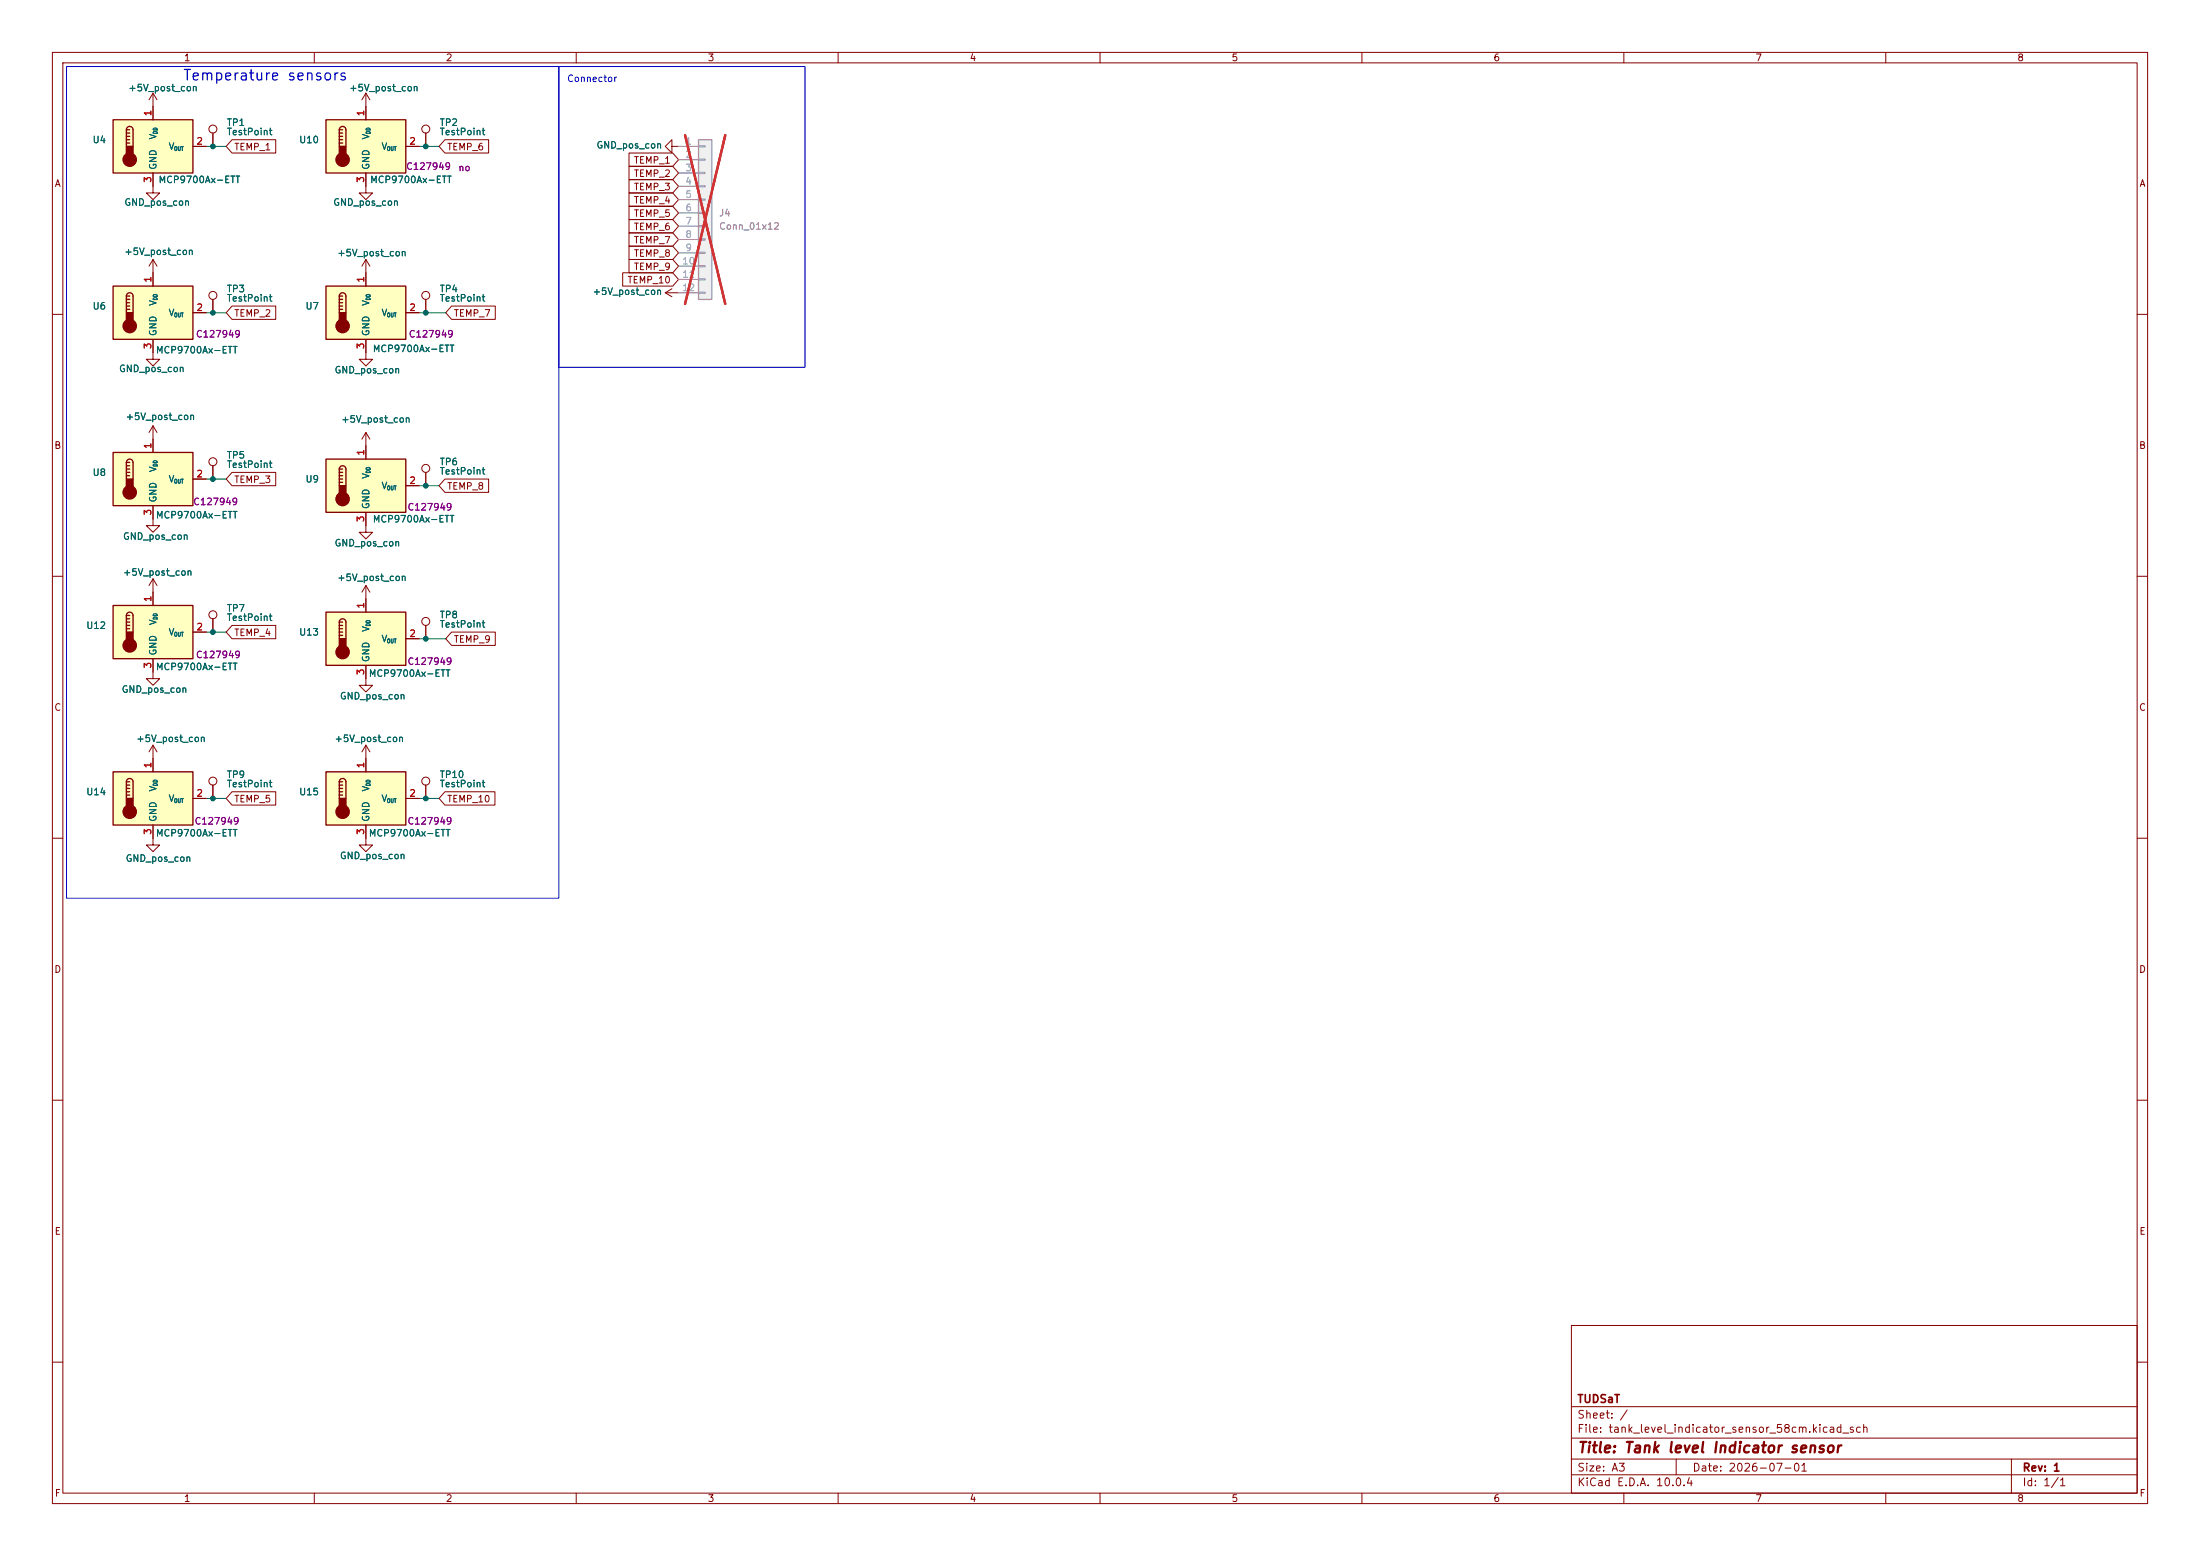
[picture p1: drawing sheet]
<svg xmlns="http://www.w3.org/2000/svg" width="420mm" height="297mm" viewBox="0 0 420 297" stroke-linecap="round" stroke-linejoin="round" font-family="sans-serif">
<g fill="none" stroke="#840000" stroke-width=".19">
<path d="M10 10h400v277h-400zM12 12h396v273h-396zM60 10v2M110 10v2M160 10v2M210 10v2M260 10v2M310 10v2M360 10v2M81.3 57.2v2.5M10 60h2M408 60h2"/>
<path d="M40.6 88.9v2.5M10 110h2M69.8 100.3v1.3h-1.2l1.2 1.3 1.3-1.3h-1.3M408 110h2M10 160h2M408 160h2M10 210h2M408 210h2M300 253h108v32h-108zM10 260h2M300 278.5h108M300 274.5h108"/>
<path d="M300 268.5h108M320 278.5v3M384 278.5v6.5M408 260h2M60 285v2M110 285v2M160 285v2M210 285v2M260 285v2M300 281.5h108M310 285v2M360 285v2"/>
<circle cx="81.3" cy="56.4" r=".76"/>
<circle cx="40.6" cy="88.1" r=".76"/>
</g>
<path d="M21.6 115.6h15.2v10.1h-15.2z" fill="#ffffc2"/>
<path d="M21.6 115.6h15.2v10.1h-15.2zM24.1 117.5a.64 .64 0 0 1 .7-.7 .64 .64 0 0 1 .6 .7v3.2M24.1 117.5v3.2M24.1 117.5h.7M24.1 118.1h.7M24.1 118.7h.7M24.1 119.4h.7M24.1 120h.7" fill="none" stroke="#840000" stroke-width=".25"/>
<g fill="#840000" stroke="#840000" stroke-width=".25">
<path d="M24.1 120.7h1.3v1.9h-1.3z"/>
<circle cx="24.8" cy="123.2" r="1.27"/>
</g>
<path d="M29.2 113v2.6M29.2 125.7v2.6M36.8 120.7h2.6" fill="none" stroke="#840000" stroke-width=".19"/>
<path d="M62.2 147.3h15.3v10.2h-15.3z" fill="#ffffc2"/>
<path d="M62.2 147.3h15.3v10.2h-15.3zM64.8 149.2a.64 .64 0 0 1 .6-.6 .64 .64 0 0 1 .6 .6v3.2M64.8 149.2v3.2M64.8 149.2h.6M64.8 149.9h.6M64.8 150.5h.6M64.8 151.1h.6M64.8 151.8h.6" fill="none" stroke="#840000" stroke-width=".25"/>
<g fill="#840000" stroke="#840000" stroke-width=".25">
<path d="M64.8 152.4h1.2v1.9h-1.2z"/>
<circle cx="65.4" cy="154.9" r="1.27"/>
</g>
<g fill="none" stroke="#840000" stroke-width=".19">
<path d="M40.6 57.2v2.5M29.2 99.1v1.2h-1.3l1.3 1.3 1.3-1.3h-1.3M81.3 90.2v2.5M29.2 110.5v2.5M29.2 110.5l-.8 1.3M29.2 110.5l.8 1.3M40.6 118.1v2.6M69.8 111.8v2.5M69.8 111.8l-.7 1.2M69.8 111.8l.8 1.2M69.8 129.5v1.3h-1.2l1.2 1.3 1.3-1.3h-1.3M29.2 142.2l-.8 1.3"/>
<path d="M29.2 142.2l.8 1.3M29.2 142.2v2.6M40.6 149.9v2.5M69.8 157.5v3.8h-1.2l1.2 1.3 1.3-1.3h-1.3M69.8 142.2v5.1M69.8 142.2l-.7 1.3M69.8 142.2l.8 1.3M77.5 152.4h2.5M81.3 149.9v2.5M29.2 160v1.3h-1.3l1.3 1.3 1.3-1.3h-1.3"/>
<circle cx="40.6" cy="56.4" r=".76"/>
<circle cx="81.3" cy="89.4" r=".76"/>
<circle cx="40.6" cy="117.3" r=".76"/>
<circle cx="40.6" cy="149.1" r=".76"/>
<circle cx="81.3" cy="149.1" r=".76"/>
</g>
<path d="M62.2 116.8h15.3v10.2h-15.3z" fill="#ffffc2"/>
<path d="M62.2 116.8h15.3v10.2h-15.3zM64.8 118.7a.64 .64 0 0 1 .6-.6 .64 .64 0 0 1 .6 .6v3.2M64.8 118.7v3.2M64.8 118.7h.6M64.8 119.4h.6M64.8 120h.6M64.8 120.7h.6M64.8 121.3h.6" fill="none" stroke="#840000" stroke-width=".25"/>
<g fill="#840000" stroke="#840000" stroke-width=".25">
<path d="M64.8 121.9h1.2v1.9h-1.2z"/>
<circle cx="65.4" cy="124.5" r="1.27"/>
</g>
<path d="M29.2 49.5l-.8 1.3M29.2 49.5l.8 1.3M29.2 49.5v2.6M69.8 114.3v2.5M69.8 127v2.5M77.5 121.9h2.5" fill="none" stroke="#840000" stroke-width=".19"/>
<path d="M21.6 22.9h15.2v10.1h-15.2z" fill="#ffffc2"/>
<path d="M21.6 22.9h15.2v10.1h-15.2zM24.1 24.8a.64 .64 0 0 1 .7-.7 .64 .64 0 0 1 .6 .7v3.1M24.1 24.8v3.1M24.1 24.8h.7M24.1 25.4h.7M24.1 26h.7M24.1 26.7h.7M24.1 27.3h.7" fill="none" stroke="#840000" stroke-width=".25"/>
<g fill="#840000" stroke="#840000" stroke-width=".25">
<path d="M24.1 27.9h1.3v1.9h-1.3z"/>
<circle cx="24.8" cy="30.5" r="1.27"/>
</g>
<g fill="none" stroke="#840000" stroke-width=".19">
<path d="M29.2 17.8v5.1M29.2 17.8l-.8 1.3M29.2 17.8l.8 1.3M29.2 33v3.8h-1.3l1.3 1.3 1.3-1.3h-1.3M36.8 27.9h2.6M29.2 67.3v1.3h-1.3l1.3 1.3 1.3-1.3h-1.3M29.2 81.3v2.5M29.2 81.3l-.8 1.3M29.2 81.3l.8 1.3M81.3 119.4v2.5"/>
<circle cx="81.3" cy="118.6" r=".76"/>
</g>
<path d="M21.6 54.6h15.2v10.2h-15.2z" fill="#ffffc2"/>
<path d="M21.6 54.6h15.2v10.2h-15.2zM24.1 56.5a.64 .64 0 0 1 .7-.6 .64 .64 0 0 1 .6 .6v3.2M24.1 56.5v3.2M24.1 56.5h.7M24.1 57.2h.7M24.1 57.8h.7M24.1 58.4h.7M24.1 59.1h.7" fill="none" stroke="#840000" stroke-width=".25"/>
<g fill="#840000" stroke="#840000" stroke-width=".25">
<path d="M24.1 59.7h1.3v1.9h-1.3z"/>
<circle cx="24.8" cy="62.2" r="1.27"/>
</g>
<g fill="none" stroke="#840000" stroke-width=".19">
<path d="M69.8 17.8l-.7 1.3M69.8 17.8l.8 1.3M69.8 17.8v2.5M69.8 35.6v1.2h-1.2l1.2 1.3 1.3-1.3h-1.3M81.3 25.4v2.5M29.2 52.1v2.5M36.8 59.7h2.6M127 55.9l1.3 .7M127 55.9h2.5M128.3 55.1l-1.3 .8M29.2 64.8v2.5M29.2 128.3v1.2h-1.3l1.3 1.3 1.3-1.3h-1.3"/>
<circle cx="81.3" cy="24.6" r=".76"/>
</g>
<path d="M62.2 22.9h15.3v10.1h-15.3z" fill="#ffffc2"/>
<path d="M62.2 22.9h15.3v10.1h-15.3zM64.8 24.8a.64 .64 0 0 1 .6-.7 .64 .64 0 0 1 .6 .7v3.1M64.8 24.8v3.1M64.8 24.8h.6M64.8 25.4h.6M64.8 26h.6M64.8 26.7h.6M64.8 27.3h.6" fill="none" stroke="#840000" stroke-width=".25"/>
<g fill="#840000" stroke="#840000" stroke-width=".25">
<path d="M64.8 27.9h1.2v1.9h-1.2z"/>
<circle cx="65.4" cy="30.5" r="1.27"/>
</g>
<path d="M69.8 20.3v2.6M69.8 33v2.6M77.5 27.9h2.5M128.3 27.9v1.3l-1.3-1.3 1.3-1.2v1.2h1.2" fill="none" stroke="#840000" stroke-width=".19"/>
<path d="M133.3 26.7h2.6v30.5h-2.6z" fill="#f0f0f0"/>
<path d="M133.3 26.7h2.6v30.5h-2.6z" fill="none" stroke="#a1a1a1" stroke-width=".25"/>
<g fill="none" stroke="#a1a1a1" stroke-width=".19">
<path d="M129.5 27.9h3.8M129.5 30.5h3.8M129.5 33h3.8M129.5 35.6h3.8M129.5 38.1h3.8M133.3 27.8h1.3v.3h-1.3zM133.3 30.4h1.3v.2h-1.3zM133.3 32.9h1.3v.2h-1.3zM133.3 35.4h1.3v.3h-1.3zM133.3 38h1.3v.2h-1.3zM129.5 40.6h3.8M129.5 43.2h3.8"/>
<path d="M129.5 45.7h3.8M129.5 48.3h3.8M129.5 50.8h3.8M129.5 53.3h3.8M129.5 55.9h3.8M133.3 40.5h1.3v.3h-1.3zM133.3 43.1h1.3v.2h-1.3zM133.3 45.6h1.3v.2h-1.3zM133.3 48.1h1.3v.3h-1.3zM133.3 50.7h1.3v.2h-1.3zM133.3 53.2h1.3v.3h-1.3zM133.3 55.8h1.3v.2h-1.3z"/>
</g>
<path d="M130.8 25.8l7.7 32.2M138.5 25.8l-7.7 32.2" fill="none" stroke="#e12e31" stroke-width=".46"/>
<path d="M62.2 54.6h15.3v10.2h-15.3z" fill="#ffffc2"/>
<path d="M62.2 54.6h15.3v10.2h-15.3zM64.8 56.5a.64 .64 0 0 1 .6-.6 .64 .64 0 0 1 .6 .6v3.2M64.8 56.5v3.2M64.8 56.5h.6M64.8 57.2h.6M64.8 57.8h.6M64.8 58.4h.6M64.8 59.1h.6" fill="none" stroke="#840000" stroke-width=".25"/>
<g fill="#840000" stroke="#840000" stroke-width=".25">
<path d="M64.8 59.7h1.2v1.9h-1.2z"/>
<circle cx="65.4" cy="62.2" r="1.27"/>
</g>
<path d="M69.8 52.1v2.5M77.5 59.7h2.5M69.8 64.8v2.5" fill="none" stroke="#840000" stroke-width=".19"/>
<path d="M21.6 86.4h15.2v10.1h-15.2z" fill="#ffffc2"/>
<path d="M21.6 86.4h15.2v10.1h-15.2zM24.1 88.3a.64 .64 0 0 1 .7-.7 .64 .64 0 0 1 .6 .7v3.1M24.1 88.3v3.1M24.1 88.3h.7M24.1 88.9h.7M24.1 89.5h.7M24.1 90.2h.7M24.1 90.8h.7" fill="none" stroke="#840000" stroke-width=".25"/>
<g fill="#840000" stroke="#840000" stroke-width=".25">
<path d="M24.1 91.4h1.3v1.9h-1.3z"/>
<circle cx="24.8" cy="94" r="1.27"/>
</g>
<g fill="none" stroke="#840000" stroke-width=".19">
<path d="M40.6 25.4v2.5M69.8 49.5l-.7 1.3M69.8 49.5l.8 1.3M69.8 49.5v2.6M29.2 83.8v2.6M29.2 96.5v2.6M36.8 91.4h2.6M69.8 82.6v2.5M69.8 82.6l-.7 1.2M69.8 82.6l.8 1.2"/>
<circle cx="40.6" cy="24.6" r=".76"/>
</g>
<path d="M21.6 147.3h15.2v10.2h-15.2z" fill="#ffffc2"/>
<path d="M21.6 147.3h15.2v10.2h-15.2zM24.1 149.2a.64 .64 0 0 1 .7-.6 .64 .64 0 0 1 .6 .6v3.2M24.1 149.2v3.2M24.1 149.2h.7M24.1 149.9h.7M24.1 150.5h.7M24.1 151.1h.7M24.1 151.8h.7" fill="none" stroke="#840000" stroke-width=".25"/>
<g fill="#840000" stroke="#840000" stroke-width=".25">
<path d="M24.1 152.4h1.3v1.9h-1.3z"/>
<circle cx="24.8" cy="154.9" r="1.27"/>
</g>
<path d="M69.8 67.3v1.3h-1.2l1.2 1.3 1.3-1.3h-1.3M29.2 144.8v2.5M29.2 157.5v2.5M36.8 152.4h2.6" fill="none" stroke="#840000" stroke-width=".19"/>
<path d="M62.2 87.6h15.3v10.2h-15.3z" fill="#ffffc2"/>
<path d="M62.2 87.6h15.3v10.2h-15.3zM64.8 89.5a.64 .64 0 0 1 .6-.6 .64 .64 0 0 1 .6 .6v3.2M64.8 89.5v3.2M64.8 89.5h.6M64.8 90.2h.6M64.8 90.8h.6M64.8 91.4h.6M64.8 92.1h.6" fill="none" stroke="#840000" stroke-width=".25"/>
<g fill="#840000" stroke="#840000" stroke-width=".25">
<path d="M64.8 92.7h1.2v1.9h-1.2z"/>
<circle cx="65.4" cy="95.2" r="1.27"/>
</g>
<g fill="none" stroke="#840000" stroke-width=".19">
<path d="M29.2 20.3v2.6M29.2 33v2.6M36.8 27.9h2.6M40.6 25.4v2.5M44.3 26.7h8.3v2.5h-8.3l-1.1-1.3zM69.8 20.3v2.6M69.8 33v2.6M77.5 27.9h2.5M81.3 25.4v2.5M84.9 26.7h8.4v2.5h-8.4l-1.1-1.3zM120.1 39.4h8.3l1.1 1.2-1.1 1.3h-8.3zM120.1 36.8h8.3l1.1 1.3-1.1 1.3h-8.3z"/>
<path d="M120.1 31.7h8.3l1.1 1.3-1.1 1.3h-8.3zM120.1 29.2h8.3l1.1 1.3-1.1 1.3h-8.3zM120.1 34.3h8.3l1.1 1.3-1.1 1.2h-8.3zM29.2 52.1v2.5M36.8 59.7h2.6M40.6 57.2v2.5M44.3 58.4h8.3v2.6h-8.3l-1.1-1.3zM69.8 52.1v2.5M77.5 59.7h2.5M81.3 57.2v2.5M86.2 58.4h8.4v2.6h-8.4l-1.1-1.3zM118.9 52.1h9.5l1.1 1.2-1.1 1.3h-9.5z"/>
<path d="M120.1 41.9h8.3l1.1 1.3-1.1 1.3h-8.3zM120.1 44.4h8.3l1.1 1.3-1.1 1.3h-8.3zM120.1 49.5h8.3l1.1 1.3-1.1 1.3h-8.3zM120.1 47h8.3l1.1 1.3-1.1 1.2h-8.3zM29.2 64.8v2.5M69.8 64.8v2.5M29.2 83.8v2.6M29.2 96.5v2.6M36.8 91.4h2.6M40.6 88.9v2.5M44.3 90.2h8.3v2.5h-8.3l-1.1-1.3zM69.8 85.1v2.5"/>
<path d="M69.8 97.8v2.5M77.5 92.7h2.5M81.3 90.2v2.5M84.9 91.4h8.4v2.6h-8.4l-1.1-1.3zM29.2 113v2.6M40.6 118.1v2.6M44.3 119.4h8.3v2.5h-8.3l-1.1-1.2zM69.8 114.3v2.5M81.3 119.4v2.5M29.2 125.7v2.6M36.8 120.7h2.6M69.8 127v2.5"/>
<path d="M77.5 121.9h2.5M86.2 120.6h8.4v2.6h-8.4l-1.1-1.3zM29.2 144.8v2.5M29.2 157.5v2.5M36.8 152.4h2.6M40.6 149.9v2.5M44.3 151.1h8.3v2.6h-8.3l-1.1-1.3zM69.8 144.8v2.5M69.8 157.5v2.5M77.5 152.4h2.5M81.3 149.9v2.5M84.9 151.1h9.6v2.6h-9.6l-1.1-1.3z"/>
</g>
<path d="M39.4 27.9h3.8M80 27.9h3.8M39.4 59.7h3.8M80 59.7h5.1M39.4 91.4h3.8M80 92.7h3.8M39.4 120.7h3.8M80 121.9h5.1M39.4 152.4h3.8M80 152.4h3.8" fill="none" stroke="#009600" stroke-width=".19"/>
<path d="M12.7 12.7h94v158.8h-94zM106.7 12.7h47v57.4h-47z" fill="none" stroke="#0000c2" stroke-width=".19"/>
<path d="M129.5 27.9h3.8M129.5 30.5h3.8M129.5 33h3.8M129.5 35.6h3.8M129.5 38.1h3.8M129.5 40.6h3.8M129.5 43.2h3.8M129.5 45.7h3.8M129.5 48.3h3.8M129.5 50.8h3.8M129.5 53.3h3.8M129.5 55.9h3.8" fill="none" stroke="#a1a1a1" stroke-width=".19"/>
<path d="M130.8 25.8l7.7 32.2M138.5 25.8l-7.7 32.2" fill="none" stroke="#e12e31" stroke-width=".46"/>
<g fill="#009600" stroke="#009600" stroke-width=".19">
<circle cx="40.6" cy="27.9" r=".46"/>
<circle cx="81.3" cy="27.9" r=".46"/>
<circle cx="81.3" cy="59.7" r=".46"/>
<circle cx="40.6" cy="91.4" r=".46"/>
<circle cx="40.6" cy="120.7" r=".46"/>
<circle cx="40.6" cy="152.4" r=".46"/>
<circle cx="81.3" cy="152.4" r=".46"/>
<circle cx="81.3" cy="92.7" r=".46"/>
<circle cx="81.3" cy="121.9" r=".46"/>
<circle cx="40.6" cy="59.7" r=".46"/>
</g>
<text font-size="2" fill="#0000c2" x="34.8" y="15.9">Temperature sensors</text>
<text font-size="2" fill="#840000" x="301" y="277.8">Title: Tank level Indicator sensor</text>
<g font-size="1.5" fill="#840000">
<text x="301" y="268.1">TUDSaT</text>
<text x="301" y="273.8">File: tank_level_indicator_sensor_58cm.kicad_sch</text>
<text x="301" y="271.1">Sheet: /</text>
<text x="301" y="281.2">Size: A3</text>
<text x="323" y="281.2">Date: 2026-07-01</text>
<text x="386" y="281.2">Rev: 1</text>
<text x="301" y="284">KiCad E.D.A. 10.0.4</text>
<text x="386" y="284">Id: 1/1</text>
</g>
<g font-size="1.3" fill="#840000">
<text x="35" y="12">1</text>
<text x="85" y="12">2</text>
<text x="135" y="12">3</text>
<text x="185" y="12">4</text>
<text x="235" y="12">5</text>
<text x="285" y="12">6</text>
<text x="335" y="12">7</text>
<text x="385" y="12">8</text>
<text x="44.6" y="29">TEMP_1</text>
<text x="85.2" y="29">TEMP_6</text>
<text x="10.3" y="36">A</text>
<text x="120.9" y="34.1">TEMP_2</text>
<text x="120.9" y="31.5">TEMP_1</text>
<text x="408.3" y="36">A</text>
<text x="120.9" y="41.7">TEMP_5</text>
<text x="120.9" y="39.2">TEMP_4</text>
<text x="120.9" y="36.6">TEMP_3</text>
<text x="120.9" y="44.2">TEMP_6</text>
<text x="120.9" y="46.8">TEMP_7</text>
<text x="120.9" y="51.9">TEMP_9</text>
<text x="120.9" y="49.3">TEMP_8</text>
<text x="119.7" y="54.4">TEMP_10</text>
<text x="44.6" y="60.8">TEMP_2</text>
<text x="86.5" y="60.8">TEMP_7</text>
<text x="10.3" y="86">B</text>
<text x="408.2" y="86">B</text>
<text x="44.6" y="92.5">TEMP_3</text>
<text x="85.2" y="93.8">TEMP_8</text>
<text x="44.6" y="121.7">TEMP_4</text>
<text x="86.5" y="123">TEMP_9</text>
<text x="10.3" y="136">C</text>
<text x="408.2" y="136">C</text>
<text x="44.6" y="153.5">TEMP_5</text>
<text x="85.2" y="153.5">TEMP_10</text>
<text x="10.3" y="186">D</text>
<text x="408.2" y="186">D</text>
<text x="10.3" y="236">E</text>
<text x="408.3" y="236">E</text>
<text x="10.3" y="286">F</text>
<text x="35" y="287">1</text>
<text x="85" y="287">2</text>
<text x="135" y="287">3</text>
<text x="185" y="287">4</text>
<text x="235" y="287">5</text>
<text x="285" y="287">6</text>
<text x="335" y="287">7</text>
<text x="385" y="287">8</text>
<text x="408.3" y="286">F</text>
</g>
<g font-size="1.3" fill="#006464">
<text x="24.4" y="17.7">+5V_post_con</text>
<text x="66.6" y="17.7">+5V_post_con</text>
<text x="17.6" y="27.6">U4</text>
<text x="30.2" y="26.7" transform="rotate(-90 30.2 26.7)">V</text>
<text x="32.1" y="28.9">V</text>
<text x="43.2" y="24.3">TP1</text>
<text x="43.2" y="26.1">TestPoint</text>
<text x="57" y="27.6">U10</text>
<text x="70.8" y="26.7" transform="rotate(-90 70.8 26.7)">V</text>
<text x="72.7" y="28.9">V</text>
<text x="83.8" y="24.3">TP2</text>
<text x="83.8" y="26.1">TestPoint</text>
<text x="113.8" y="28.7">GND_pos_con</text>
<text x="30.2" y="35.3">MCP9700Ax-ETT</text>
<text x="30.2" y="32.5" transform="rotate(-90 30.2 32.5)">GND</text>
<text x="70.5" y="35.3">MCP9700Ax-ETT</text>
<text x="70.8" y="32.5" transform="rotate(-90 70.8 32.5)">GND</text>
<text x="23.6" y="39.6">GND_pos_con</text>
<text x="63.5" y="39.6">GND_pos_con</text>
<text x="23.6" y="49">+5V_post_con</text>
<text x="64.3" y="49.2">+5V_post_con</text>
<text x="17.6" y="59.4">U6</text>
<text x="30.2" y="58.5" transform="rotate(-90 30.2 58.5)">V</text>
<text x="43.2" y="56.1">TP3</text>
<text x="43.2" y="57.9">TestPoint</text>
<text x="58.2" y="59.4">U7</text>
<text x="70.8" y="58.5" transform="rotate(-90 70.8 58.5)">V</text>
<text x="83.8" y="56.1">TP4</text>
<text x="83.8" y="57.9">TestPoint</text>
<text x="113" y="56.6">+5V_post_con</text>
<text x="30.2" y="64.3" transform="rotate(-90 30.2 64.3)">GND</text>
<text x="32.1" y="60.7">V</text>
<text x="70.8" y="64.3" transform="rotate(-90 70.8 64.3)">GND</text>
<text x="72.7" y="60.7">V</text>
<text x="22.6" y="71.3">GND_pos_con</text>
<text x="29.7" y="67.8">MCP9700Ax-ETT</text>
<text x="63.8" y="71.6">GND_pos_con</text>
<text x="71.1" y="67.5">MCP9700Ax-ETT</text>
<text x="23.9" y="80.5">+5V_post_con</text>
<text x="65" y="81">+5V_post_con</text>
<text x="43.2" y="87.8">TP5</text>
<text x="43.2" y="89.6">TestPoint</text>
<text x="83.8" y="89.1">TP6</text>
<text x="17.6" y="91.1">U8</text>
<text x="30.2" y="90.2" transform="rotate(-90 30.2 90.2)">V</text>
<text x="32.1" y="92.4">V</text>
<text x="58.2" y="92.4">U9</text>
<text x="70.8" y="91.5" transform="rotate(-90 70.8 91.5)">V</text>
<text x="72.7" y="93.7">V</text>
<text x="83.8" y="90.9">TestPoint</text>
<text x="29.7" y="99.3">MCP9700Ax-ETT</text>
<text x="30.2" y="96" transform="rotate(-90 30.2 96)">GND</text>
<text x="70.8" y="97.3" transform="rotate(-90 70.8 97.3)">GND</text>
<text x="71.1" y="100">MCP9700Ax-ETT</text>
<text x="23.4" y="103.3">GND_pos_con</text>
<text x="63.8" y="104.6">GND_pos_con</text>
<text x="23.4" y="110.2">+5V_post_con</text>
<text x="64.3" y="111.2">+5V_post_con</text>
<text x="30.2" y="119.5" transform="rotate(-90 30.2 119.5)">V</text>
<text x="43.2" y="117">TP7</text>
<text x="43.2" y="118.8">TestPoint</text>
<text x="83.8" y="118.3">TP8</text>
<text x="16.4" y="120.4">U12</text>
<text x="30.2" y="125.2" transform="rotate(-90 30.2 125.2)">GND</text>
<text x="32.1" y="121.6">V</text>
<text x="57" y="121.6">U13</text>
<text x="70.8" y="120.7" transform="rotate(-90 70.8 120.7)">V</text>
<text x="72.7" y="122.9">V</text>
<text x="83.8" y="120.1">TestPoint</text>
<text x="29.7" y="128.2">MCP9700Ax-ETT</text>
<text x="70.3" y="129.5">MCP9700Ax-ETT</text>
<text x="70.8" y="126.5" transform="rotate(-90 70.8 126.5)">GND</text>
<text x="23.1" y="132.5">GND_pos_con</text>
<text x="64.8" y="133.8">GND_pos_con</text>
<text x="25.9" y="141.9">+5V_post_con</text>
<text x="63.8" y="141.9">+5V_post_con</text>
<text x="43.2" y="148.8">TP9</text>
<text x="83.8" y="148.8">TP10</text>
<text x="16.4" y="152.1">U14</text>
<text x="30.2" y="151.2" transform="rotate(-90 30.2 151.2)">V</text>
<text x="32.1" y="153.4">V</text>
<text x="43.2" y="150.6">TestPoint</text>
<text x="57" y="152.1">U15</text>
<text x="70.8" y="151.2" transform="rotate(-90 70.8 151.2)">V</text>
<text x="72.7" y="153.4">V</text>
<text x="83.8" y="150.6">TestPoint</text>
<text x="29.7" y="160">MCP9700Ax-ETT</text>
<text x="30.2" y="157" transform="rotate(-90 30.2 157)">GND</text>
<text x="70.3" y="160">MCP9700Ax-ETT</text>
<text x="70.8" y="157" transform="rotate(-90 70.8 157)">GND</text>
<text x="23.9" y="164.8">GND_pos_con</text>
<text x="64.8" y="164.3">GND_pos_con</text>
</g>
<text font-size="1.3" fill="#0000c2" x="108.2" y="16">Connector</text>
<g font-size="1.3" fill="#a90000">
<text x="29.2" y="22.3" transform="rotate(-90 29.2 22.3)">1</text>
<text x="69.8" y="22.3" transform="rotate(-90 69.8 22.3)">1</text>
<text x="37.4" y="27.9">2</text>
<text x="78" y="27.9">2</text>
<text x="29.2" y="35" transform="rotate(-90 29.2 35)">3</text>
<text x="69.8" y="35" transform="rotate(-90 69.8 35)">3</text>
<text x="29.2" y="54" transform="rotate(-90 29.2 54)">1</text>
<text x="37.4" y="59.7">2</text>
<text x="69.8" y="54" transform="rotate(-90 69.8 54)">1</text>
<text x="78" y="59.7">2</text>
<text x="29.2" y="66.7" transform="rotate(-90 29.2 66.7)">3</text>
<text x="69.8" y="66.7" transform="rotate(-90 69.8 66.7)">3</text>
<text x="29.2" y="85.8" transform="rotate(-90 29.2 85.8)">1</text>
<text x="69.8" y="87.1" transform="rotate(-90 69.8 87.1)">1</text>
<text x="37.4" y="91.4">2</text>
<text x="78" y="92.7">2</text>
<text x="29.2" y="98.5" transform="rotate(-90 29.2 98.5)">3</text>
<text x="69.8" y="99.8" transform="rotate(-90 69.8 99.8)">3</text>
<text x="29.2" y="115" transform="rotate(-90 29.2 115)">1</text>
<text x="69.8" y="116.3" transform="rotate(-90 69.8 116.3)">1</text>
<text x="37.4" y="120.6">2</text>
<text x="78" y="121.9">2</text>
<text x="29.2" y="127.7" transform="rotate(-90 29.2 127.7)">3</text>
<text x="69.8" y="129" transform="rotate(-90 69.8 129)">3</text>
<text x="29.2" y="146.8" transform="rotate(-90 29.2 146.8)">1</text>
<text x="69.8" y="146.8" transform="rotate(-90 69.8 146.8)">1</text>
<text x="37.4" y="152.4">2</text>
<text x="78" y="152.4">2</text>
<text x="29.2" y="159.5" transform="rotate(-90 29.2 159.5)">3</text>
<text x="69.8" y="159.5" transform="rotate(-90 69.8 159.5)">3</text>
</g>
<g font-size="1.3" fill="#aaa">
<text x="130.7" y="27.9">1</text>
<text x="130.7" y="30.5">2</text>
<text x="130.7" y="33">3</text>
<text x="130.7" y="35.5">4</text>
<text x="130.7" y="38.1">5</text>
<text x="130.7" y="40.6">6</text>
<text x="130.7" y="43.2">7</text>
<text x="130.7" y="45.7">8</text>
<text x="130.1" y="50.8">10</text>
<text x="130.1" y="53.3">11</text>
<text x="130.7" y="48.2">9</text>
<text x="130.1" y="55.9">12</text>
</g>
<g font-size="1.3" fill="#840084">
<text x="77.4" y="32.7">C127949</text>
<text x="87.4" y="33">no</text>
<text x="37.3" y="64.7">C127949</text>
<text x="77.9" y="64.7">C127949</text>
<text x="36.8" y="96.7">C127949</text>
<text x="77.7" y="97.7">C127949</text>
<text x="37.3" y="125.9">C127949</text>
<text x="77.7" y="127.2">C127949</text>
<text x="37" y="157.7">C127949</text>
<text x="77.7" y="157.7">C127949</text>
</g>
<g font-size="1.3" fill="#989898">
<text x="137.2" y="41.6">J4</text>
<text x="137.2" y="44.2">Conn_01x12</text>
</g>
<g font-size=".8" fill="#006464">
<text x="30.2" y="25.7" transform="rotate(-90 30.2 25.7)">DD</text>
<text x="33.2" y="29">OUT</text>
<text x="70.9" y="25.7" transform="rotate(-90 70.9 25.7)">DD</text>
<text x="73.8" y="29">OUT</text>
<text x="30.2" y="57.4" transform="rotate(-90 30.2 57.4)">DD</text>
<text x="70.9" y="57.4" transform="rotate(-90 70.9 57.4)">DD</text>
<text x="33.2" y="60.7">OUT</text>
<text x="73.8" y="60.7">OUT</text>
<text x="30.2" y="89.2" transform="rotate(-90 30.2 89.2)">DD</text>
<text x="33.2" y="92.5">OUT</text>
<text x="70.9" y="90.4" transform="rotate(-90 70.9 90.4)">DD</text>
<text x="73.8" y="93.7">OUT</text>
<text x="30.2" y="118.4" transform="rotate(-90 30.2 118.4)">DD</text>
<text x="70.9" y="119.6" transform="rotate(-90 70.9 119.6)">DD</text>
<text x="33.2" y="121.7">OUT</text>
<text x="73.8" y="122.9">OUT</text>
<text x="30.2" y="150.1" transform="rotate(-90 30.2 150.1)">DD</text>
<text x="33.2" y="153.4">OUT</text>
<text x="70.9" y="150.1" transform="rotate(-90 70.9 150.1)">DD</text>
<text x="73.8" y="153.4">OUT</text>
</g>
</svg>
